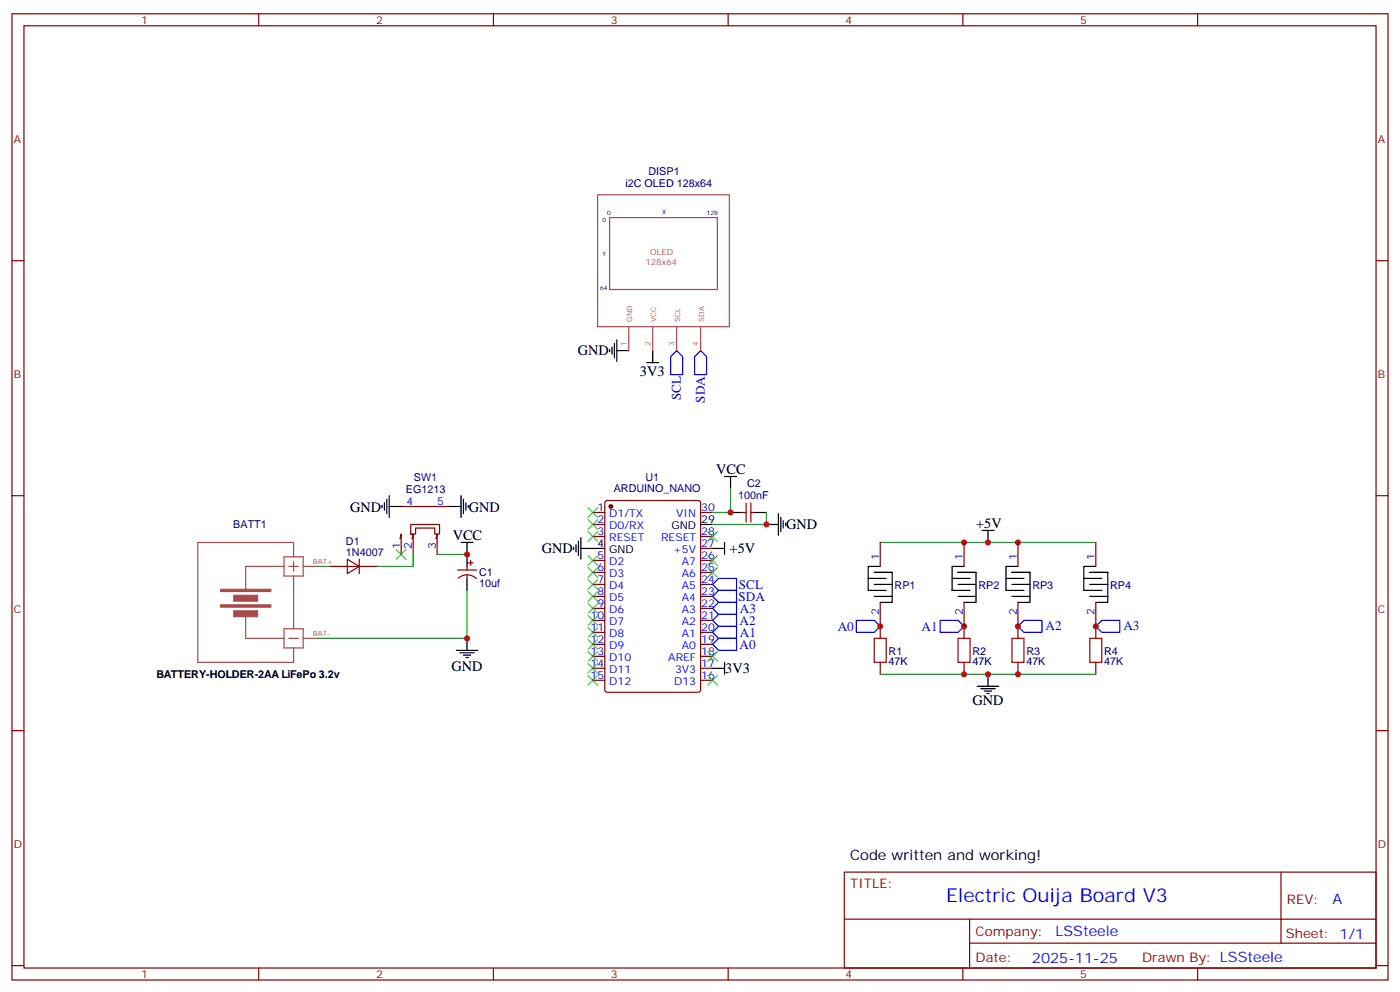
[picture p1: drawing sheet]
<svg xmlns="http://www.w3.org/2000/svg" width="412mm" height="292mm" viewBox="0 0 412 292" stroke-linecap="round" stroke-linejoin="round" font-family="sans-serif">
<g fill="none" stroke="#870000" stroke-width=".35">
<path d="M3.5 4.1h405.4v284.3h-405.4zM7.1 7.6h398.2v277.3h-398.2zM76.2 4.1v3.5M145.3 4.1v3.5M214.5 4.1v3.5M283.6 4.1v3.5M352.8 4.1v3.5M3.5 76.7h3.6M405.3 76.7h3.6M3.5 145.9h3.6M117.8 158.6l.4-1.4v6M118.2 149h14.1"/>
<path d="M121 154.3h8.5v2.9h-1.4v-1.8h-5.7v1.8h-1.4zM121.4 158.6l.3-1.4v6M128.4 158.6l.4-1.4v6M174.6 150.8h3.6M174.6 154.3h3.6M174.6 157.9h3.6M178.4 147.5l.5-.2h26.8l.6 .4 .1 55.3-.5 .7h-27l-.7-.4v-55.3zM206.4 150.8h3.5M206.4 157.9h3.5M218.7 150.8h1.1M219.8 148v5.6M221.2 150.8h1"/>
<path d="M221.2 148v5.6M405.3 145.9h3.6M97 166.7h14.1M102.3 164.6l3.5 2.1-3.5 2.1zM105.8 164.6v4.2M134.8 167.7h5.6M135 170.1a3.8 3.8 0 0 1 5.3 .2M137.6 166.7v1M137.6 169.2v1M137.9 165.6h1.4M138.6 164.9v1.4M174.6 164.9h3.6"/>
<path d="M174.6 168.5h3.6M174.6 172h3.6M174.6 175.5h3.6M174.6 179h3.6M206.4 164.9h3.5M206.4 168.5h3.5M206.4 172h3.5M206.4 175.5h3.5M206.4 179h3.5M206.4 161.4h3.5M174.6 182.6h3.6M174.6 186.1h3.6"/>
<path d="M174.6 189.6h3.6M174.6 193.1h3.6M174.6 196.7h3.6M206.4 182.6h3.5M206.4 186.1h3.5M206.4 189.6h3.5M206.4 193.1h3.5M206.4 196.7h3.5M259.3 184.3v3.6M259.3 194.9v3.5M284 184.3v3.6M284 194.9v3.5"/>
<path d="M299.9 184.3v3.6M299.9 194.9v3.5M322.8 184.3v3.6M322.8 194.9v3.5M3.5 215h3.6M174.6 200.2h3.6M206.4 200.2h3.5M405.3 215h3.6M248.7 256.6h156.6v28.3h-156.6zM377.3 256.7v20.8M248.7 270.5h156.5M285.6 277.5h119.6"/>
<path d="M285.6 270.5v14.1M3.5 284.2h3.6M76.2 284.9v3.5M145.3 284.9v3.5M214.5 284.9v3.5M283.6 284.9v3.5M352.8 284.9v3.5M405.3 284.2h3.6"/>
</g>
<circle cx="179.9" cy="149" r=".53" fill="#870000" stroke="#870000" stroke-width=".35"/>
<g fill="none" stroke="#000" stroke-width=".35">
<path d="M179.6 102.8v.7M180.3 102.1v2.1M181 101.1v4.2M181.7 103.2h3.5M181.7 100v6.4M190.5 106.7h3.5M192.3 103.2v3.5M112.5 148.7v.7M113.2 148v2.1M113.9 146.9v4.3M114.7 149h3.5M114.7 145.9v6.3"/>
<path d="M132.3 149h3.5M135.8 159.6h3.5M135.8 145.9v6.3M136.5 146.9v4.3M137.2 148v2.1M137.6 159.6v7.1M137.9 148.7v.7M170.4 159.3v4.2M171.1 158.2v6.4M206.4 154.3h3.5M213.4 159.6v3.6M213.4 140.2h3.6"/>
<path d="M215.2 140.2v3.6M215.2 150.8h3.5M222.2 150.8h3.6M225.8 154.3h3.5M229.3 151.2v6.3M230 152.2v4.3M230.7 153.3v2.1M231.4 154v.7M289.3 156.1h3.5M291 156.1v3.5M137.6 170.2v3.5M169 161v.7"/>
<path d="M169.7 160.3v2.2M171.1 161.4h7.1M209.9 161.4h3.5M134.4 191.4h6.4M135.5 192.1h4.2M136.5 192.8h2.1M137.2 193.5h.7M137.6 187.9v3.5M209.9 196.7h3.5M213.4 194.9v3.5M291 198.4v3.6M287.9 202h6.3"/>
<path d="M288.9 202.7h4.3M290 203.4h2.1M290.7 204.1h.7"/>
</g>
<path d="M257.5 187.9h3.6v7h-3.6zM282.2 187.9h3.6v7h-3.6zM298.1 187.9h3.5v7h-3.5zM321 187.9h3.6v7h-3.6z" fill="none" stroke="#a10000" stroke-width=".35"/>
<path d="M215.2 143.8v7h-5.3M225.8 150.8v3.5h-15.9M259.3 159.6h63.5M93.5 166.7h3.5M121.7 163.2v3.5h-10.6M128.8 163.2h8.8M137.6 173.7v14.2h-44.1M259.3 198.4h63.5" fill="none" stroke="#008700" stroke-width=".35"/>
<path d="M199.3 103.2l1.8 1.8v5.2h-3.5v-5.2zM206.4 103.2l1.7 1.8v5.2h-3.5v-5.2zM209.9 179l1.8-1.7h5.3v3.5h-5.3zM209.9 175.5l1.8-1.8h5.3v3.6h-5.3zM209.9 172l1.8-1.8h5.3v3.5h-5.3zM209.9 189.6l1.8-1.7h5.3v3.5h-5.3zM209.9 186.1l1.8-1.8h5.3v3.6h-5.3zM211.7 180.8h5.3v3.5h-5.3l-1.8-1.7zM252.2 182.6h5.3l1.8 1.7-1.8 1.8h-5.3zM276.9 182.6h5.3l1.8 1.7-1.8 1.8h-5.3zM299.9 184.3l1.7-1.7h5.3v3.5h-5.3zM322.8 184.3l1.8-1.7h5.2v3.5h-5.2z" fill="none" stroke="#00f" stroke-width=".35"/>
<g fill="none" stroke="#a64a4a" stroke-width=".35">
<path d="M176 57.3h38.8v38.8h-38.8zM179.6 64h31.7v21.2h-31.7zM185.2 96.2v7M192.3 96.2v7M199.3 96.2v7M206.4 96.2v7M83.7 166.7h-11.3v6.7M83.7 163.9h5.6v5.6h-5.6zM85.1 166.7h2.8M86.5 163.9v-4.3h-28.2v35.3h28.2v-4.2M86.5 165.3v2.8M86.5 169.5v15.5"/>
<path d="M89.3 166.7h4.2M72.4 181.5v6.4h11.3M83.7 185h5.6v5.7h-5.6zM85.1 187.9h2.8M89.3 187.9h4.2"/>
</g>
<g fill="none" stroke="#3c3" stroke-width=".35">
<path d="M173.2 149.4l2.8 2.8M173.2 152.9l2.8 2.9M173.2 156.5l2.8 2.8M176 149.4l-2.8 2.8M176 152.9l-2.8 2.9M176 156.5l-2.8 2.8M208.5 156.5l2.8 2.8M211.3 156.5l-2.8 2.8M116.8 161.7l2.8 2.9M119.6 161.7l-2.8 2.9M173.2 163.5l2.8 2.8M173.2 167l2.8 2.9"/>
<path d="M173.2 170.6l2.8 2.8M173.2 174.1l2.8 2.8M173.2 177.6l2.8 2.8M176 163.5l-2.8 2.8M176 167l-2.8 2.9M176 170.6l-2.8 2.8M176 174.1l-2.8 2.8M176 177.6l-2.8 2.8M208.5 167l2.8 2.9M208.5 163.5l2.8 2.8M211.3 163.5l-2.8 2.8M211.3 167l-2.8 2.9"/>
<path d="M173.2 181.2l2.8 2.8M173.2 184.7l2.8 2.8M173.2 188.2l2.8 2.8M173.2 191.7l2.8 2.9M173.2 195.3l2.8 2.8M173.2 198.8l2.8 2.8M176 181.2l-2.8 2.8M176 184.7l-2.8 2.8M176 188.2l-2.8 2.8M176 191.7l-2.8 2.9M176 195.3l-2.8 2.8M176 198.8l-2.8 2.8"/>
<path d="M208.5 198.8l2.8 2.8M208.5 191.7l2.8 2.9M211.3 198.8l-2.8 2.8M211.3 191.7l-2.8 2.9"/>
</g>
<g fill="#a64a4a" stroke="#a64a4a" stroke-width=".29">
<path d="M68.8 179.7h7.1v1.8h-7.1z"/>
<path d="M65 178h14.8v.7h-14.8z"/>
<path d="M68.8 175.2h7.1v1.7h-7.1z"/>
<path d="M65 173.4h14.8v.7h-14.8z"/>
</g>
<g fill="#c00">
<circle cx="284" cy="198.4" r=".88"/>
<circle cx="299.9" cy="198.4" r=".88"/>
<circle cx="284" cy="159.6" r=".88"/>
<circle cx="299.9" cy="159.6" r=".88"/>
<circle cx="291" cy="159.6" r=".88"/>
<circle cx="291" cy="198.4" r=".88"/>
<circle cx="284" cy="184.3" r=".88"/>
<circle cx="322.8" cy="184.3" r=".88"/>
<circle cx="299.9" cy="184.3" r=".88"/>
<circle cx="259.3" cy="184.3" r=".88"/>
<circle cx="215.2" cy="150.8" r=".88"/>
<circle cx="225.8" cy="154.3" r=".88"/>
<circle cx="137.6" cy="187.9" r=".88"/>
<circle cx="137.6" cy="163.2" r=".88"/>
</g>
<path d="M259.3 159.6v7.1M284 159.6v7.1M299.9 159.6v7.1M322.8 159.6v7.1M259.3 177.3v7M284 177.3v7M299.9 177.3v7M322.8 177.3v7" fill="none" stroke="#870000" stroke-width=".35"/>
<g fill="none" stroke="#000" stroke-width=".35">
<path d="M255.8 170.2h5.3M257.5 172h5.3M257.5 175.5h5.3M259.3 166.7h-3.5v7h5.3M262.8 168.5v8.8h-3.5M262.8 168.5h-5.3h5.3M280.5 170.2h5.3M282.2 172h5.3M282.2 175.5h5.3M284 166.7h-3.5v7h5.3M287.5 168.5v8.8h-3.5M287.5 168.5h-5.3h5.3"/>
<path d="M296.3 170.2h5.3M298.1 172h5.3M298.1 175.5h5.3M299.9 166.7h-3.6v7h5.3M303.4 168.5v8.8h-3.5M303.4 168.5h-5.3h5.3M319.3 170.2h5.3M321 172h5.3M321 175.5h5.3M322.8 166.7h-3.5v7h5.3M326.3 168.5v8.8h-3.5M326.3 168.5h-5.3h5.3"/>
</g>
<text font-size="5.6" fill="#00f" x="278.7" y="265.5">Electric Ouija Board V3</text>
<g font-size="4.2">
<text x="170.2" y="104.6">GND</text>
<text x="188.5" y="110.5">3V3</text>
<text x="211" y="139.5">VCC</text>
<text x="103.1" y="150.6">GND</text>
<text x="138.1" y="150.6">GND</text>
<text x="231.6" y="155.7">GND</text>
<text x="287.5" y="155.4">+5V</text>
<text x="133.3" y="158.9">VCC</text>
<text x="159.6" y="162.8">GND</text>
<text x="214.9" y="162.8">+5V</text>
<text x="133" y="197.6">GND</text>
<text x="213.6" y="198.1">3V3</text>
<text x="286.5" y="207.6">GND</text>
<text x="250.5" y="253.1">Code written and working!</text>
</g>
<g font-size="4.2" fill="#00f">
<text x="392.5" y="265.9">A</text>
<text x="310.9" y="275.5">LSSteele</text>
<text x="304" y="283.3">2025-11-25</text>
</g>
<g font-size="3.9" fill="#00f">
<text x="200.6" y="117.8" transform="rotate(-90 200.6 117.8)">SCL</text>
<text x="207.6" y="118.5" transform="rotate(-90 207.6 118.5)">SDA</text>
<text x="217.7" y="173.2">SCL</text>
<text x="217.6" y="176.8">SDA</text>
<text x="217.9" y="183.8">A2</text>
<text x="217.9" y="180.3">A3</text>
<text x="246.8" y="185.7">A0</text>
<text x="271.5" y="185.7">A1</text>
<text x="308" y="185.5">A2</text>
<text x="330.9" y="185.5">A3</text>
<text x="217.9" y="190.9">A0</text>
<text x="217.9" y="187.3">A1</text>
</g>
<g font-size="3.9" fill="#800">
<text x="250.5" y="261.2">TITLE:</text>
<text x="379.1" y="265.9">REV:</text>
<text x="287.4" y="275.4">Company:</text>
<text x="378.7" y="276">Sheet: 1/1</text>
<text x="287.4" y="283.1">Date:</text>
<text x="336.4" y="283.2">Drawn By: LSSteele</text>
</g>
<g font-size="3.2" fill="#800">
<text x="41.6" y="7.1">1</text>
<text x="110.8" y="7.1">2</text>
<text x="179.9" y="7.1">3</text>
<text x="249.1" y="7.1">4</text>
<text x="318.2" y="7.1">5</text>
<text x="4.1" y="42.2">A</text>
<text x="405.9" y="42.2">A</text>
<text x="4.1" y="111.3">B</text>
<text x="405.9" y="111.3">B</text>
<text x="4.1" y="180.4">C</text>
<text x="405.9" y="180.4">C</text>
<text x="4.1" y="249.6">D</text>
<text x="405.9" y="249.6">D</text>
<text x="41.6" y="287.9">1</text>
<text x="110.8" y="287.9">2</text>
<text x="179.9" y="287.9">3</text>
<text x="249.1" y="287.9">4</text>
<text x="318.2" y="287.9">5</text>
</g>
<g font-size="3.2" fill="#000080">
<text x="191" y="51.5">DISP1</text>
<text x="184.2" y="55.1">i2C OLED 128x64</text>
<text x="121.9" y="141.5">SW1</text>
<text x="190.2" y="141.5">U1</text>
<text x="220.1" y="143.3">C2</text>
<text x="119.6" y="145">EG1213</text>
<text x="180.8" y="144.8">ARDUINO_NANO</text>
<text x="217.5" y="146.8">100nF</text>
<text x="68.7" y="155.5">BATT1</text>
<text x="101.9" y="160.3">D1</text>
<text x="101.9" y="163.5">1N4007</text>
<text x="141.1" y="172.9">10uf</text>
<text x="141.1" y="169.6">C1</text>
<text x="263.5" y="173.2">RP1</text>
<text x="288.2" y="173.2">RP2</text>
<text x="304.1" y="173.2">RP3</text>
<text x="327" y="173.2">RP4</text>
<text x="261.8" y="195.6">47K</text>
<text x="261.8" y="192.6">R1</text>
<text x="286.5" y="195.6">47K</text>
<text x="286.5" y="192.6">R2</text>
<text x="302.3" y="195.6">47K</text>
<text x="302.3" y="192.6">R3</text>
<text x="325.3" y="195.6">47K</text>
<text x="325.3" y="192.6">R4</text>
</g>
<g font-size="3.2" fill="#00f">
<text x="119.7" y="148.7">4</text>
<text x="128.8" y="148.7">5</text>
<text x="176" y="150.5">1</text>
<text x="176" y="154">2</text>
<text x="179.5" y="152.2">D1/TX</text>
<text x="179.5" y="155.8">D0/RX</text>
<text x="199.2" y="152.2">VIN</text>
<text x="206.6" y="150.5">30</text>
<text x="117.8" y="161.6" transform="rotate(-90 117.8 161.6)">1</text>
<text x="121.4" y="161.6" transform="rotate(-90 121.4 161.6)">2</text>
<text x="128.4" y="161.6" transform="rotate(-90 128.4 161.6)">3</text>
<text x="176" y="157.5">3</text>
<text x="179.5" y="159.3">RESET</text>
<text x="194.7" y="159.3">RESET</text>
<text x="206.6" y="161">27</text>
<text x="206.6" y="157.5">28</text>
<text x="176" y="164.6">5</text>
<text x="179.5" y="166.3">D2</text>
<text x="198.3" y="162.8">+5V</text>
<text x="200.9" y="166.3">A7</text>
<text x="206.6" y="164.6">26</text>
<text x="258.9" y="164.9" transform="rotate(-90 258.9 164.9)">1</text>
<text x="283.6" y="164.9" transform="rotate(-90 283.6 164.9)">1</text>
<text x="299.5" y="164.9" transform="rotate(-90 299.5 164.9)">1</text>
<text x="322.4" y="164.9" transform="rotate(-90 322.4 164.9)">1</text>
<text x="176" y="168.1">6</text>
<text x="176" y="171.6">7</text>
<text x="179.5" y="169.9">D3</text>
<text x="179.5" y="173.4">D4</text>
<text x="200.9" y="173.4">A5</text>
<text x="200.9" y="169.9">A6</text>
<text x="206.6" y="171.6">24</text>
<text x="206.6" y="168.1">25</text>
<text x="176" y="175.2">8</text>
<text x="176" y="178.7">9</text>
<text x="179.5" y="176.9">D5</text>
<text x="200.9" y="176.9">A4</text>
<text x="206.6" y="178.7">22</text>
<text x="206.6" y="175.2">23</text>
<text x="173.9" y="182.2">10</text>
<text x="173.9" y="185.7">11</text>
<text x="179.5" y="180.4">D6</text>
<text x="179.5" y="184">D7</text>
<text x="200.9" y="184">A2</text>
<text x="200.9" y="180.4">A3</text>
<text x="206.6" y="185.7">20</text>
<text x="206.6" y="182.2">21</text>
<text x="258.9" y="181.1" transform="rotate(-90 258.9 181.1)">2</text>
<text x="283.6" y="181.1" transform="rotate(-90 283.6 181.1)">2</text>
<text x="299.5" y="181.1" transform="rotate(-90 299.5 181.1)">2</text>
<text x="322.4" y="181.1" transform="rotate(-90 322.4 181.1)">2</text>
<text x="173.9" y="189.3">12</text>
<text x="179.5" y="187.5">D8</text>
<text x="179.5" y="191">D9</text>
<text x="200.9" y="191">A0</text>
<text x="200.9" y="187.5">A1</text>
<text x="206.6" y="189.3">19</text>
<text x="173.9" y="192.8">13</text>
<text x="173.9" y="196.3">14</text>
<text x="179.5" y="194.6">D10</text>
<text x="196.9" y="194.6">AREF</text>
<text x="206.6" y="196.3">17</text>
<text x="206.6" y="192.8">18</text>
<text x="173.9" y="199.8">15</text>
<text x="179.5" y="198.1">D11</text>
<text x="179.5" y="201.6">D12</text>
<text x="198.6" y="201.6">D13</text>
<text x="198.9" y="198.1">3V3</text>
<text x="206.6" y="199.8">16</text>
</g>
<g font-size="3.2">
<text x="197.8" y="155.8">GND</text>
<text x="206.6" y="154">29</text>
<text x="176" y="161">4</text>
<text x="179.5" y="162.8">GND</text>
<text x="46.1" y="199.6">BATTERY-HOLDER-2AA LiFePo 3.2v</text>
</g>
<g font-size="2.5" fill="#a54b4b">
<text x="190.1" y="77.9">128x64</text>
<text x="191.6" y="75.1">OLED</text>
</g>
<g font-size="2.1" fill="#a54b4b">
<text x="186.2" y="94.6" transform="rotate(-90 186.2 94.6)">GND</text>
<text x="193.3" y="94.6" transform="rotate(-90 193.3 94.6)">VCC</text>
<text x="200.4" y="94.6" transform="rotate(-90 200.4 94.6)">SCL</text>
<text x="207.4" y="94.6" transform="rotate(-90 207.4 94.6)">SDA</text>
<text x="184.5" y="101.9" transform="rotate(-90 184.5 101.9)">1</text>
<text x="191.6" y="101.9" transform="rotate(-90 191.6 101.9)">2</text>
<text x="198.6" y="101.9" transform="rotate(-90 198.6 101.9)">3</text>
<text x="205.7" y="101.9" transform="rotate(-90 205.7 101.9)">4</text>
<text x="92.2" y="166">BAT+</text>
<text x="92.2" y="187.2">BAT-</text>
</g>
<g font-size="1.8">
<text x="177.4" y="65.4">0</text>
<text x="178.9" y="63.3">0</text>
<text x="195.1" y="63">X</text>
<text x="208.1" y="63.3">128</text>
<text x="177.4" y="75.3">Y</text>
<text x="176.7" y="85.2">64</text>
</g>
</svg>
